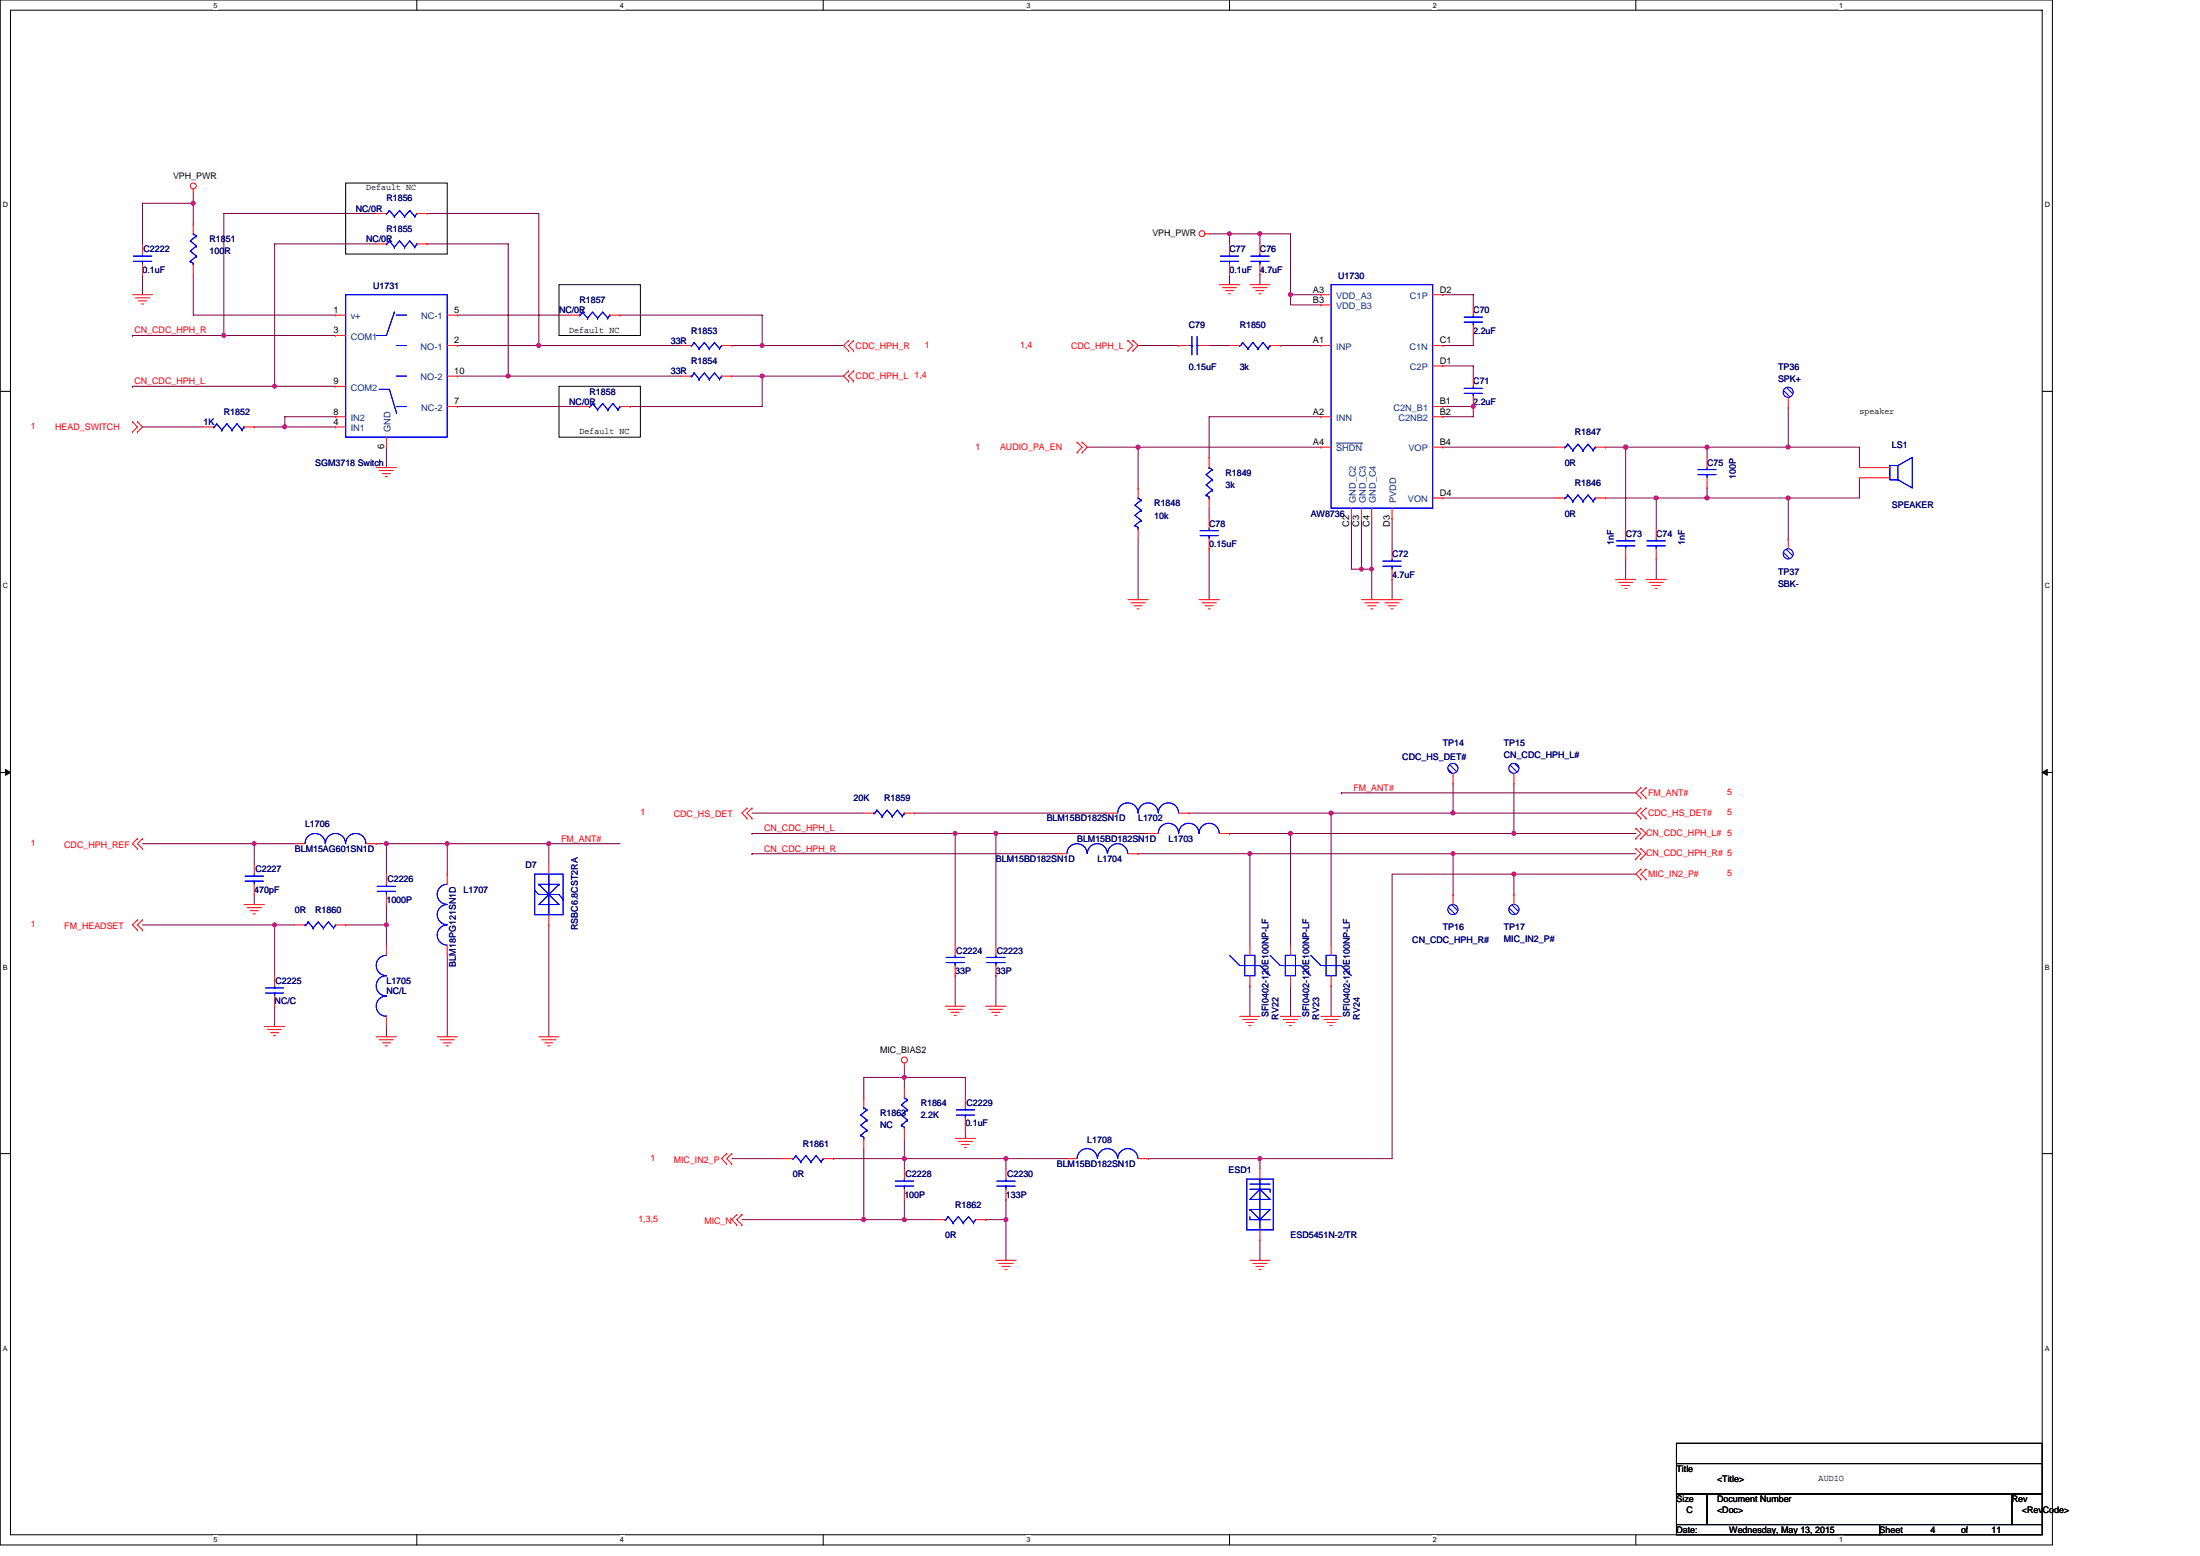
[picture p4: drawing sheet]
<svg xmlns="http://www.w3.org/2000/svg" width="297mm" height="210mm" viewBox="0 0 297 210" stroke-linecap="round" stroke-linejoin="round" font-family="sans-serif">
<path d="M0 0h277.1v208.5h-277.1zM1.4 1.4h274.3v205.7h-274.3z" fill="none" stroke="#000" stroke-width=".14"/>
<g fill="#fff">
<path d="M28.8 .1h.6v1.1h-.6z"/>
<path d="M28.8 207.3h.6v1.1h-.6z"/>
</g>
<path d="M56.3 0v1.4M56.3 207.1v1.4" fill="none" stroke="#000" stroke-width=".14"/>
<g fill="#fff">
<path d="M83.7 .1h.6v1.1h-.6z"/>
<path d="M83.7 207.3h.6v1.1h-.6z"/>
</g>
<path d="M111.1 0v1.4M111.1 207.1v1.4" fill="none" stroke="#000" stroke-width=".14"/>
<g fill="#fff">
<path d="M138.6 .1h.5v1.1h-.5z"/>
<path d="M138.6 207.3h.5v1.1h-.5z"/>
</g>
<path d="M166 0v1.4M166 207.1v1.4" fill="none" stroke="#000" stroke-width=".14"/>
<g fill="#fff">
<path d="M193.4 .1h.6v1.1h-.6z"/>
<path d="M193.4 207.3h.6v1.1h-.6z"/>
</g>
<path d="M220.9 0v1.4M220.9 207.1v1.4" fill="none" stroke="#000" stroke-width=".14"/>
<g fill="#fff">
<path d="M248.3 .1h.6v1.1h-.6z"/>
<path d="M248.3 207.3h.6v1.1h-.6z"/>
<path d="M.4 27.1h.7v1.1h-.7z"/>
<path d="M276.1 27.1h.7v1.1h-.7z"/>
<path d="M.4 78.5h.7v1.1h-.7z"/>
<path d="M276.1 78.5h.7v1.1h-.7z"/>
</g>
<path d="M0 52.8h1.4M275.7 52.8h1.4" fill="none" stroke="#000" stroke-width=".14"/>
<g fill="#fff">
<path d="M.4 130h.7v1.1h-.7z"/>
<path d="M276.1 130h.7v1.1h-.7z"/>
</g>
<path d="M0 104.2h1.4M275.7 104.2h1.4" fill="none" stroke="#000" stroke-width=".14"/>
<path d="M.7 103.8l.7 .4-.7 .4zM275.7 104.2l.7-.4v.8z" fill="#000" stroke="#000" stroke-width=".14"/>
<g fill="#fff">
<path d="M.4 181.4h.7v1.1h-.7z"/>
<path d="M276.1 181.4h.7v1.1h-.7z"/>
</g>
<path d="M46.7 24.7h13.7v9.6h-13.7zM75.5 38.4h11v6.9h-11zM75.5 52.1h11v6.9h-11zM0 155.7h1.4M275.7 155.7h1.4M226.4 194.8h49.3v2.7h-49.3zM226.4 197.5h49.3v4.1h-49.3zM226.4 201.6h4.1v4.1h-4.1zM226.4 205.7h27.4v1.4h-27.4zM230.5 201.6h41.1v4.1h-41.1zM253.8 205.7h21.9v1.4h-21.9zM271.6 201.6h4.1v4.1h-4.1z" fill="none" stroke="#000" stroke-width=".14"/>
<g fill="none" stroke="#800040" stroke-width=".14">
<path d="M19.2 27.4v5.5M19.2 27.4h.1M19.2 37v2.8M19.2 27.4h6.9M26.1 27.4v2.8M26.1 37v5.5h19.2M26.1 26.1v1.3M50.8 32.9h-13.7v19.2M50.8 28.8h-20.6v16.5M57.7 32.9h10.9v17.9M57.7 28.8h15v17.8M163.3 31.6h2.7v1.3"/>
<path d="M166 37v1.4M166 31.6h4.1v1.3M166 31.6h.1M170.1 31.6h4.1v8.2M170.1 37v1.4M170.1 31.6h.1M174.2 39.8v1.3h4.1M174.2 39.8h.1M174.2 39.8h4.1M194.8 39.8h4.1v1.3M17.9 45.3h.1M17.9 52.1h.1"/>
<path d="M17.9 45.3h27.4M17.9 52.1h27.4M19.2 57.6h8.3M30.2 45.3h.1M34.3 57.6h4.2M37.1 52.1h.1M38.5 57.6h.1M38.5 57.6h6.8M45.3 56.2h-6.8v1.4M61.8 54.9h16.4M61.8 42.5h15.1M61.8 46.6h10.9"/>
<path d="M61.8 50.8h6.8M68.6 50.8h.1M68.6 50.8h23.3M72.7 46.6h.1M72.7 46.6h19.2M83.7 42.5h19.2v4.1M98.8 50.8h4.1v4.1h-17.8M98.8 46.6h4.1M102.9 46.6h.1M102.9 50.8h.1M102.9 50.8h11M102.9 46.6h11"/>
<path d="M153.7 46.6h5.4M163.3 46.6h2.7M172.9 46.6h5.4M178.3 56.2h-15v5.5M194.8 49.4h4.1v1.4M194.8 54.9h4.1M198.9 45.3v1.3h-4.1M198.9 54.9v1.3h-4.1M198.9 54.9h.1M241.4 55v5.3M52.2 60.3v2.8M146.8 60.3h6.9"/>
<path d="M153.7 60.3v5.5M153.7 60.3h.1M153.7 72.7v8.2M153.7 60.3h24.6M163.3 68.6v1.4M163.3 74.1v6.8M182.5 70v6.8h1.3M183.8 76.8h1.4M183.8 70h.1M183.8 70v6.8M185.2 70v6.8M185.2 76.8h.1"/>
<path d="M185.2 76.8v4.1M188 70v4.1M188 78.2v2.7M194.8 60.3h15.1M194.8 67.2h15.1M216.8 60.3h2.7M216.8 67.2h6.8M219.5 60.3h.1M219.5 75.4v2.8M219.5 60.3h31.6v2.8M219.5 60.3v11M223.6 75.4v2.8"/>
<path d="M223.6 67.2v4.1M223.6 67.2h.1M223.6 67.2h6.9M230.5 60.3v1.4M230.5 65.8v1.4M230.5 60.3h.1M230.5 67.2h10.9v5.5M230.5 67.2h.1M241.4 60.3h.1M241.4 67.2h.1M251.1 64.5v2.7h-9.7M19.2 113.9h15.1"/>
<path d="M34.3 113.9h5.5M34.3 113.9h.1M34.3 113.9v2.7M50.8 113.9h1.4M52.2 113.9h.1M52.2 113.9v4.1M52.2 113.9h31.5M60.4 113.9v4.1M60.4 113.9h.1M74.1 113.9h.1M74.1 113.9v2.7M101.5 115.2h.1"/>
<path d="M101.5 109.7h15.1M101.5 112.5h.1M101.5 115.2h41.2M101.5 112.5h27.5M123.5 109.7h26M129 112.5h5.5v15.1M129 112.5h.1M129 112.5v15.1M134.5 112.5h.1M134.5 112.5h20.5M153.7 115.2h15.1v12.4M160.5 109.7h19.2v17.9"/>
<path d="M166 112.5h8.2v15.1M168.8 115.2h27.4v5.5M168.8 115.2h.1M174.2 112.5h.1M174.2 112.5h46.7M179.7 109.7h.1M179.7 109.7h41.2M181.1 107h.1M181.1 107h39.8M196.2 109.7h.1M196.2 115.2h.1M196.2 105.7v4"/>
<path d="M196.2 115.2h24.7M204.4 112.5h.1M204.4 118h.1M204.4 105.7v6.8M204.4 118h16.5M19.2 124.8h17.9M34.3 120.7v1.4M37.1 124.8h.1M37.1 124.8v6.9M37.1 135.8v2.7M37.1 124.8h2.7M46.7 124.8h5.5"/>
<path d="M52.2 122.1h.1M52.2 124.8v2.8M52.2 138.5v1.4M52.2 122.1v2.7M60.4 128.9v11M74.1 124.8v15.1M129 131.7v4.1M134.5 131.7v4.1M168.8 133.1v4.1M174.2 133.1v4.1M179.7 133.1v4.1M204.4 120.7v-2.7h-16.4v38.4h-17.9"/>
<path d="M98.8 156.4h6.9M112.5 156.4h9.6M116.6 155v9.6M122.1 156.4v1.3M122.1 153.6v2.8M122.1 145.4h.1M122.1 145.4h-5.5v2.7M122.1 145.4h8.2v2.7M122.1 144v1.4M122.1 156.4h.1M122.1 156.4h22M122.1 145.4v1.4"/>
<path d="M130.3 152.3v1.3M135.8 156.4h.1M135.8 156.4v1.3M155 156.4h15.1M170.1 156.4h.1M170.1 156.4v1.3M100.2 164.6h16.4M116.6 164.6h.1M116.6 164.6h9.6M122.1 164.6h.1M122.1 161.9v2.7M133.1 164.6h2.7"/>
<path d="M135.8 164.6h.1M135.8 161.9v2.7M135.8 164.6v5.5M170.1 167.3v2.8"/>
</g>
<g fill="#f0f" stroke="#f0f" stroke-width=".14">
<circle cx="198.9" cy="54.9" r=".27"/>
<circle cx="185.2" cy="76.8" r=".27"/>
<circle cx="183.8" cy="76.8" r=".27"/>
<circle cx="219.5" cy="60.3" r=".27"/>
<circle cx="241.4" cy="60.3" r=".27"/>
<circle cx="241.4" cy="67.2" r=".27"/>
<circle cx="223.6" cy="67.2" r=".27"/>
<circle cx="174.2" cy="39.8" r=".27"/>
<circle cx="153.7" cy="60.3" r=".27"/>
<circle cx="26.1" cy="27.4" r=".27"/>
<circle cx="30.2" cy="45.3" r=".27"/>
<circle cx="37.1" cy="52.1" r=".27"/>
<circle cx="38.4" cy="57.6" r=".27"/>
<circle cx="68.6" cy="50.7" r=".27"/>
<circle cx="72.7" cy="46.6" r=".27"/>
<circle cx="102.9" cy="46.6" r=".27"/>
<circle cx="102.9" cy="50.7" r=".27"/>
<circle cx="196.2" cy="109.7" r=".27"/>
<circle cx="196.2" cy="115.2" r=".27"/>
<circle cx="204.4" cy="112.5" r=".27"/>
<circle cx="134.5" cy="112.5" r=".27"/>
<circle cx="129" cy="112.5" r=".27"/>
<circle cx="37.1" cy="124.8" r=".27"/>
<circle cx="52.2" cy="124.8" r=".27"/>
<circle cx="60.4" cy="113.8" r=".27"/>
<circle cx="52.2" cy="113.8" r=".27"/>
<circle cx="74.1" cy="113.8" r=".27"/>
<circle cx="34.3" cy="113.8" r=".27"/>
<circle cx="135.8" cy="156.3" r=".27"/>
<circle cx="122.1" cy="164.6" r=".27"/>
<circle cx="135.8" cy="164.6" r=".27"/>
<circle cx="116.6" cy="164.6" r=".27"/>
<circle cx="122.1" cy="145.4" r=".27"/>
<circle cx="170.1" cy="156.3" r=".27"/>
<circle cx="204.4" cy="117.9" r=".27"/>
<circle cx="179.7" cy="109.7" r=".27"/>
<circle cx="174.2" cy="112.5" r=".27"/>
<circle cx="168.7" cy="115.2" r=".27"/>
<circle cx="122.1" cy="156.3" r=".27"/>
<circle cx="170.1" cy="31.5" r=".27"/>
<circle cx="166" cy="31.5" r=".27"/>
<circle cx="230.5" cy="60.3" r=".27"/>
<circle cx="230.5" cy="67.2" r=".27"/>
</g>
<g fill="none" stroke="#f00" stroke-width=".14">
<path d="M17.9 39.8h2.7M26.1 25.5v.6M162.7 31.6h.6M164.6 38.4h2.8M165.1 38.8h1.9M165.5 39.2h1.1M165.9 39.6h.2M168.8 38.4h2.7M169.2 38.8h1.9M169.6 39.2h1.1M170 39.6h.3M17.9 58.3h.1"/>
<path d="M17.9 56.9h.1M17.9 56.9l.7 .7-.7 .7M18.3 40.2h1.9M18.6 56.9h.1M18.6 58.3h.1M18.6 56.9l.6 .7-.6 .7M18.7 40.6h1.1M19.1 41h.3M114.6 46h.1M114.6 47.3h.1M114.6 50.1h.1M114.6 51.4h.1"/>
<path d="M114.6 46l-.7 .6 .7 .7M114.6 50.1l-.7 .7 .7 .6M115.2 47.3h.1M115.2 46h.1M115.2 51.4h.1M115.2 50.1h.1M115.2 46l-.6 .6 .6 .7M115.2 50.1l-.6 .7 .6 .6M145.4 59.7h.1M145.4 59.7l.7 .6-.7 .7M146.1 59.7h.1M146.1 59.7l.7 .6-.7 .7"/>
<path d="M152.3 47.3h.1M152.3 46h.1M152.3 46l.7 .6-.7 .7M153 46h.1M153 47.3h.1M153 46l.7 .6-.7 .7M50.8 63.1h2.7M51.2 63.5h1.9M51.6 63.9h1.1M52 64.3h.3M145.4 61h.1M146.1 61h.1"/>
<path d="M153.7 71.3v1.4M153.7 65.8h.1M153.7 65.8v1.4M218.1 78.2h2.8M218.5 78.6h2M218.9 79h1.1M219.4 79.4h.2M222.2 78.2h2.8M222.6 78.6h2M223.1 79h1.1M223.5 79.4h.2M152.3 80.9h2.7"/>
<path d="M152.7 81.3h1.9M153.1 81.7h1.1M153.5 82.2h.3M161.9 80.9h2.7M162.3 81.3h1.9M162.7 81.7h1.1M163.1 82.2h.3M183.8 80.9h5.5M184.3 81.3h1.9M184.7 81.7h1.1M185.1 82.2h.3M187 81.3h1.9"/>
<path d="M187.4 81.7h1.1M187.8 82.2h.3M18.6 113.2h.1M18.6 114.5h.1M18.6 113.2l-.7 .7 .7 .6M19.2 113.2h.1M19.2 114.5h.1M19.2 113.2l-.6 .7 .6 .6M100.9 109.1h.1M100.9 110.4h.1M100.9 109.1l-.7 .6 .7 .7M101.5 109.1h.1"/>
<path d="M101.5 110.4h.1M101.5 109.1l-.6 .6 .6 .7M155 112.5h1.4M164.6 112.5h1.4M166 112.5h.1M220.9 113.2h.1M220.9 111.8h.1M220.9 115.9h.1M220.9 114.5h.1M220.9 111.8l.6 .7-.6 .7M220.9 114.5l.6 .7-.6 .7M221.5 113.2h.1"/>
<path d="M221.5 111.8h.1M221.5 115.9h.1M221.5 114.5h.1M221.5 106.3h.1M221.5 107.7h.1M221.5 109.1h.1M221.5 110.4h.1M221.5 117.3h.1M221.5 118.6h.1M221.5 111.8l.7 .7-.7 .7M221.5 114.5l.7 .7-.7 .7M221.5 106.3l-.6 .7 .6 .7"/>
<path d="M221.5 109.1l-.6 .6 .6 .7M221.5 117.3l-.6 .7 .6 .6M222.2 107.7h.1M222.2 106.3h.1M222.2 110.4h.1M222.2 109.1h.1M222.2 118.6h.1M222.2 117.3h.1M222.2 106.3l-.7 .7 .7 .7M222.2 109.1l-.7 .6 .7 .7M222.2 117.3l-.7 .7 .7 .6M18.6 124.1h.1"/>
<path d="M18.6 125.5h.1M18.6 124.1l-.7 .7 .7 .7M19.2 124.1h.1M19.2 125.5h.1M19.2 124.1l-.6 .7 .6 .7M33 122.1h2.7M33.4 122.5h1.9M33.8 122.9h1.1M34.2 123.3h.3M35.7 138.5h2.8M36.1 138.9h1.9M36.5 139.4h1.1"/>
<path d="M36.9 139.8h.3M50.8 139.9h2.7M59 139.9h2.8M72.7 139.9h2.8M127.6 135.8h2.7M128 136.2h1.9M128.4 136.6h1.1M128.8 137h.3M133.1 135.8h2.7M133.5 136.2h1.9M133.9 136.6h1.1M134.3 137h.3"/>
<path d="M167.4 137.2h2.7M167.8 137.6h1.9M168.2 138h1.1M168.6 138.4h.3M172.9 137.2h2.7M173.3 137.6h1.9M173.7 138h1.1M174.1 138.4h.3M178.3 137.2h2.8M178.8 137.6h1.9M179.2 138h1.1M179.6 138.4h.2"/>
<path d="M51.2 140.3h1.9M51.6 140.7h1.1M52 141.1h.3M59.4 140.3h2M59.8 140.7h1.1M60.3 141.1h.2M73.1 140.3h2M73.6 140.7h1.1M74 141.1h.2M98.1 155.7h.1M98.1 157.1h.1M98.1 155.7l-.7 .7 .7 .7"/>
<path d="M98.8 155.7h.1M98.8 157.1h.1M98.8 155.7l-.7 .7 .7 .7M122.1 143.5v.5M129 153.6h2.7M129.4 154h1.9M129.8 154.5h1.1M130.2 154.9h.3M99.5 163.9h.1M99.5 165.3h.1M99.5 163.9l-.7 .7 .7 .7M100.2 163.9h.1"/>
<path d="M100.2 165.3h.1M100.2 163.9l-.7 .7 .7 .7M134.5 170.1h2.7M134.9 170.5h1.9M135.3 170.9h1.1M135.7 171.3h.3M168.8 170.1h2.7M169.2 170.5h1.9M169.6 170.9h1.1M170 171.3h.3"/>
<circle cx="26.1" cy="25.1" r=".4"/>
<circle cx="162.3" cy="31.5" r=".4"/>
<circle cx="122.1" cy="143" r=".4"/>
</g>
<g fill="none" stroke="#00f" stroke-width=".14">
<path d="M153.2 70.9h.1M153.2 70.9l.5 .3v.1M153.7 67.2h.1M153.7 71.3h.1M153.7 67.2l.4 .3M154.1 70.2h.1M154.1 68.9h.1M154.1 67.5h.1M154.1 70.2l-.9 .7M154.1 68.9l-.9 .7 .9 .6M154.1 67.5l-.9 .7 .9 .7M156.4 112.5a1.37 1.37 0 0 1 1.4-1.4 1.37 1.37 0 0 1 1.3 1.4"/>
<path d="M159.1 112.5a1.37 1.37 0 0 1 1.4-1.4 1.37 1.37 0 0 1 1.4 1.4 1.37 1.37 0 0 1 1.3-1.4 1.37 1.37 0 0 1 1.4 1.4"/>
</g>
<circle cx="204.4" cy="103.7" r=".67" fill="#fff"/>
<circle cx="204.4" cy="103.7" r=".67" fill="#00f" stroke="#00f" stroke-width=".14"/>
<circle cx="204.4" cy="103.7" r=".67" fill="#fff"/>
<circle cx="204.4" cy="103.7" r=".67" fill="#00f" stroke="#00f" stroke-width=".14"/>
<g fill="none" stroke="#f00" stroke-width=".14">
<path d="M50.8 28.8h1.4M56.3 28.8h1.4M57.7 28.8h.1M170.1 32.9v1.4M170.1 37h.1M170.1 35.7v1.3M45.3 42.5h.1M45.3 45.3h.1M45.3 57.6h.1M45.3 56.2h.1M45.3 52.1h.1M45.3 42.5h1.4"/>
<path d="M45.3 45.3h1.4M45.3 57.6h1.4M45.3 56.2h1.4M45.3 52.1h1.4M52.2 59v1.3M60.4 42.5h1.4M60.4 46.6h1.4M60.4 54.9h1.4M60.4 50.8h1.4M61.8 46.6h.1M61.8 42.5h.1M61.8 54.9h.1"/>
<path d="M61.8 50.8h.1M52.2 60.3h.1M52.2 118v1.3M60.4 118h.1M60.4 118v1.3M74.1 116.6v1.4M116.6 109.7h1.4M122.1 109.7h1.4M123.5 109.7h.1M204.4 105.7h.1M204.4 104.4v1.3M52.2 137.2v1.3"/>
<path d="M52.2 127.6h.1M52.2 122.1h.1M52.2 120.7v1.4M52.2 127.6v1.3M60.4 127.6v1.3M74.1 124.8h.1M74.1 123.4v1.4M129 127.6v1.3M129 131.7h.1M129 130.3v1.4M122.1 152.3v1.3M122.1 146.8h.1"/>
<path d="M122.1 146.8v1.3M144.1 156.4h1.3M153.7 156.4h1.3M155 156.4h.1"/>
</g>
<g fill="none" stroke="#00f" stroke-width=".14">
<path d="M46.7 39.8h13.7v19.2h-13.7zM52.2 28.8h.1M52.6 28.4h.1M52.6 28.4l.7 .8M52.6 28.4l-.3 .4h-.1M53.3 29.2h.1M53.3 29.2l.7-.8 .6 .8M54.6 29.2h.1M54.6 29.2l.7-.8 .7 .8M56 29.2h.1M56.3 28.8h.1M56.3 28.8l-.3 .4"/>
<path d="M168.9 35.3h2.5M168.9 34.6h2.5M170.1 34.3v.3M170.1 35.3h.1M170.1 35.3v.4M51.2 52.5h1.4l.9 3.2M53.3 42.1l-1.1 3.2h-1.4M53.3 42.1h.1M53.5 42.5h1.4M53.5 46.6h1.4M53.5 50.8h1.4M53.5 54.9h1.4"/>
<path d="M53.5 55.7h.1M50.9 119.6h2.5M52.2 119.3v.3M60.4 119.3a1.37 1.37 0 0 0-1.4 1.4 1.37 1.37 0 0 0 1.4 1.4 1.37 1.37 0 0 0-1.4 1.3 1.37 1.37 0 0 0 1.4 1.4M72.2 118h3.8v5.4h-3.8zM72.7 119.3h2.8M72.7 119.3h.1M72.7 119.3l1.4 1.4M74.1 119.3v4.1M74.1 118v1.3M74.1 119.3h.1M75.5 119.3h.1"/>
<path d="M75.5 119.3l-2.8 2.8h2.8l-1.4-1.4M118 109.7h.1M118.4 109.3h.1M118.4 109.3l.7 .9M118.4 109.3l-.3 .4h-.1M119.1 110.2h.1M119.1 110.2l.7-.9 .7 .9M120.5 110.2h.1M120.5 110.2l.7-.9 .6 .9M121.8 110.2h.1M122.1 109.7h.1M122.1 109.7l-.3 .5"/>
<path d="M50.9 120.3h2.5M52.2 134.4a1.35 1.35 0 0 0-1.4 1.4 1.35 1.35 0 0 0 1.4 1.3M52.2 131.7a1.37 1.37 0 0 0-1.4 1.3 1.37 1.37 0 0 0 1.4 1.4M52.2 128.9a1.37 1.37 0 0 0-1.4 1.4 1.37 1.37 0 0 0 1.4 1.4M52.2 120.3h.1M52.2 120.3v.4M60.4 124.8a1.37 1.37 0 0 0-1.4 1.4 1.37 1.37 0 0 0 1.4 1.4M72.2 120.2l.5 .5h2.8l.5 .7M72.2 120.2h.1M74.1 120.7h.1M76 121.4h.1M127.7 129.9h2.5"/>
<path d="M127.7 129.2h2.5M129 128.9v.3M129 129.9h.1M129 129.9v.4M121.7 151.8h.1M121.7 151.8l.4 .3v.2M122.1 148.1h.1M122.1 152.3h.1M122.1 148.1l.4 .3M122.5 151.2h.1M122.5 149.8h.1M122.5 148.4h.1"/>
<path d="M122.5 151.2l-.8 .6M122.5 149.8l-.8 .7 .8 .7M122.5 148.4l-.8 .7 .8 .7M145.4 156.3a1.37 1.37 0 0 1 1.4-1.3 1.37 1.37 0 0 1 1.4 1.3M148.2 156.3a1.35 1.35 0 0 1 1.3-1.3 1.35 1.35 0 0 1 1.4 1.3M150.9 156.3a1.37 1.37 0 0 1 1.4-1.3 1.37 1.37 0 0 1 1.3 1.3"/>
</g>
<circle cx="196.2" cy="103.7" r=".67" fill="#fff"/>
<circle cx="196.2" cy="103.7" r=".67" fill="#00f" stroke="#00f" stroke-width=".14"/>
<circle cx="196.2" cy="103.7" r=".67" fill="#fff"/>
<circle cx="196.2" cy="103.7" r=".67" fill="#00f" stroke="#00f" stroke-width=".14"/>
<g fill="none" stroke="#f00" stroke-width=".14">
<path d="M26.1 35.7v1.3M26.1 30.2h.1M26.1 30.2v1.4M50.8 32.9h1.4M56.3 32.9h1.4M57.7 32.9h.1M166 32.9v1.4M166 37h.1M166 35.7v1.3M178.3 39.8h.1M178.3 39.8h1.4M193.4 39.8h1.4"/>
<path d="M194.8 39.8h.1M76.9 42.5h1.3M78.2 54.9h1.4M82.3 42.5h1.4M83.7 42.5h.1M83.7 54.9h1.4M85.1 54.9h.1M91.9 46.6h1.4M91.9 50.8h1.4M97.4 46.6h1.4M97.4 50.8h1.4M98.8 46.6h.1"/>
<path d="M98.8 50.8h.1M178.3 46.6h.1M178.3 56.2h.1M178.3 41.1h.1M178.3 46.6h1.4M178.3 56.2h1.4M178.3 41.1h1.4M193.4 54.9h1.4M193.4 46.6h1.4M193.4 56.2h1.4M193.4 49.4h1.4M194.8 54.9h.1"/>
<path d="M194.8 56.2h.1M194.8 46.6h.1M194.8 49.4h.1M198.9 50.8v1.3M198.9 54.9h.1M198.9 53.5v1.4M163.3 67.2v1.4M163.3 61.7h.1M163.3 61.7v1.4M178.3 60.3h.1M178.3 60.3h1.4M182.5 70h.1"/>
<path d="M182.5 68.6v1.4M183.8 70h.1M183.8 68.6v1.4M185.2 70h.1M185.2 68.6v1.4M188 70h.1M188 74.1v1.3M188 78.2h.1M188 68.6v1.4M188 76.8v1.4M193.4 60.3h1.4M193.4 67.2h1.4"/>
<path d="M194.8 60.3h.1M194.8 67.2h.1M209.9 60.3h1.4M209.9 67.2h1.4M215.4 60.3h1.4M215.4 67.2h1.4M216.8 60.3h.1M216.8 67.2h.1M219.5 71.3v1.4M219.5 75.4h.1M219.5 74.1v1.3M223.6 71.3v1.4"/>
<path d="M223.6 75.4h.1M223.6 74.1v1.3M251.1 63.1h4.1M251.1 64.5h.1M251.1 64.5h4.1M34.3 116.6v1.4M34.3 119.3v1.4M39.8 113.9h1.4M49.4 113.9h1.4M50.8 113.9h.1M196.2 105.7h.1M196.2 104.4v1.3"/>
<path d="M34.3 120.7h.1M39.8 124.8h1.4M45.3 124.8h1.4M46.7 124.8h.1M134.5 127.6v1.3M134.5 131.7h.1M134.5 130.3v1.4M168.8 127.6v1.3M168.8 133.1h.1M168.8 131.7v1.4M174.2 127.6v1.3M174.2 133.1h.1"/>
<path d="M174.2 131.7v1.4M179.7 127.6v1.3M179.7 133.1h.1M179.7 131.7v1.4M116.6 153.6v1.4M116.6 148.1h.1M116.6 148.1v1.4M122.1 157.7v1.4M130.3 148.1v1.4M130.3 152.3h.1M130.3 150.9v1.4M135.8 157.7v1.4"/>
<path d="M170.1 157.7v1.4M122.1 161.9h.1M122.1 160.5v1.4M126.2 164.6h1.4M131.7 164.6h1.4M133.1 164.6h.1M135.8 161.9h.1M135.8 160.5v1.4M170.1 167.3h.1M170.1 166v1.3"/>
</g>
<g fill="none" stroke="#00f" stroke-width=".14">
<path d="M25.7 35.3h.1M25.7 35.3l.4 .2v.2M26.1 31.6h.1M26.1 35.7h.1M26.1 31.6l.4 .2M26.5 34.6h.1M26.5 33.2h.1M26.5 31.8h.1M26.5 34.6l-.8 .7M26.5 33.2l-.8 .7 .8 .7M26.5 31.8l-.8 .7 .8 .7M52.2 32.9h.1"/>
<path d="M52.6 32.5h.1M52.6 32.5l.7 .8M52.6 32.5l-.3 .4h-.1M53.3 33.3h.1M53.3 33.3l.7-.8 .6 .8M54.6 33.3h.1M54.6 33.3l.7-.8 .7 .8M56 33.3h.1M56.3 32.9h.1M56.3 32.9l-.3 .4M164.8 35.3h2.4M164.8 34.6h2.4"/>
<path d="M166 34.3v.3M166 35.3h.1M166 35.3v.4M179.7 38.4h13.7v30.2h-13.7zM78.2 42.5h.1M78.6 42.1h.1M78.6 42.1l.7 .8M78.6 42.1l-.2 .4h-.2M79.3 42.9h.1M79.3 42.9l.7-.8 .7 .8M79.6 54.9h.1M80 54.5h.1"/>
<path d="M80 54.5l.7 .8M80 54.5l-.3 .4h-.1M80.7 55.3h.1M80.7 42.9h.1M80.7 55.3l.7-.8 .7 .8M80.7 42.9l.7-.8 .7 .8M82.1 55.3h.1M82.1 42.9h.1M82.1 55.3l.7-.8 .6 .8M82.3 42.5h.1M82.3 42.5l-.2 .4M83.4 55.3h.1"/>
<path d="M83.7 54.9h.1M83.7 54.9l-.3 .4M93.3 46.6h.1M93.3 50.8h.1M93.7 46.2h.1M93.7 50.3h.1M93.7 46.2l.7 .9M93.7 46.2l-.3 .4h-.1M93.7 50.3l.7 .9M93.7 50.3l-.3 .5h-.1M94.4 47.1h.1M94.4 51.2h.1"/>
<path d="M94.4 47.1l.7-.9 .7 .9M94.4 51.2l.7-.9 .7 .9M95.8 47.1h.1M95.8 51.2h.1M95.8 47.1l.7-.9 .7 .9M95.8 51.2l.7-.9 .7 .9M97.2 47.1h.1M97.2 51.2h.1M97.4 46.6h.1M97.4 50.8h.1M97.4 46.6l-.2 .5M97.4 50.8l-.2 .4"/>
<path d="M197.7 53.1h2.5M197.7 52.4h2.5M198.9 52.1v.3M198.9 53.1h.1M198.9 53.1v.4M211.7 59.9h.1M211.7 59.9l.7 .9M211.7 59.9l-.3 .4h-.1M162.9 66.8h.1M162.9 66.8l.4 .3v.1M163.3 63.1h.1M163.3 67.2h.1"/>
<path d="M163.3 63.1l.4 .3M163.7 66.1h.1M163.7 64.7h.1M163.7 63.4h.1M163.7 66.1l-.8 .7M163.7 64.7l-.8 .7 .8 .7M163.7 63.4l-.8 .7 .8 .6M186.7 76.4h2.5M186.7 75.7h2.5M188 75.4v.3M188 76.4h.1M188 76.4v.4"/>
<path d="M211.3 60.3h.1M211.3 67.2h.1M211.7 66.8h.1M211.7 66.8l.7 .8M211.7 66.8l-.3 .4h-.1M212.4 60.8h.1M212.4 67.6h.1M212.4 60.8l.7-.9 .6 .9M212.4 67.6l.7-.8 .6 .8M213.7 60.8h.1M213.7 67.6h.1M213.7 60.8l.7-.9 .7 .9"/>
<path d="M213.7 67.6l.7-.8 .7 .8M215.1 60.8h.1M215.1 67.6h.1M215.4 60.3h.1M215.4 67.2h.1M215.4 60.3l-.3 .5M215.4 67.2l-.3 .4M218.3 73.7h2.4M218.3 73h2.4M219.5 72.7v.3M219.5 73.7h.1M219.5 73.7v.4"/>
<path d="M222.4 73.7h2.4M222.4 73h2.4M223.6 72.7v.3M223.6 73.7h.1M223.6 73.7v.4M255.2 62.8h1.1v1.9h-1.1zM256.3 62.8l1.9-1.1v4.1l-1.9-1.1M256.3 64.7h.1M33.1 118.9h2.5M33.1 118.2h2.5M34.3 118v.2M34.3 118.9h.1"/>
<path d="M34.3 118.9v.4M41.2 113.8v.1a1.37 1.37 0 0 1 1.4-1.4 1.37 1.37 0 0 1 1.3 1.4v-.1M43.9 113.8v.1a1.35 1.35 0 0 1 1.4-1.4 1.35 1.35 0 0 1 1.3 1.4v-.1M46.7 113.8v.1a1.37 1.37 0 0 1 1.3-1.4 1.37 1.37 0 0 1 1.4 1.4v-.1M41.2 124.8h.1M41.6 124.4h.1M41.6 124.4l.7 .8M41.6 124.4l-.3 .4h-.1M42.3 125.2h.1M42.3 125.2l.7-.8 .7 .8M43.7 125.2h.1M43.7 125.2l.6-.8 .7 .8"/>
<path d="M45 125.2h.1M45.3 124.8h.1M45.3 124.8l-.3 .4M133.2 129.9h2.5M133.2 129.2h2.5M134.5 128.9v.3M134.5 129.9h.1M134.5 129.9v.4M166 128.9l1.4 1.4h2.7l1.4 1.4M168.1 128.9h1.3v2.8h-1.3zM171.5 128.9l1.4 1.4h2.7l1.4 1.4M173.5 128.9h1.4v2.8h-1.4z"/>
<path d="M177 128.9l1.3 1.4h2.8l1.4 1.4M179 128.9h1.4v2.8h-1.4zM116.2 153.2h.1M116.2 153.2l.4 .3v.1M116.6 149.5h.1M116.6 153.6h.1M116.6 149.5l.4 .3M117 152.5h.1M117 151.2h.1M117 149.8h.1M117 152.5l-.8 .7M117 151.2l-.8 .6 .8 .7"/>
<path d="M117 149.8l-.8 .7 .8 .7M120.9 159.4h2.5M122.1 159.1v.3M129.1 150.5h2.5M129.1 149.8h2.5M130.3 149.5v.3M130.3 150.5h.1M130.3 150.5v.4M134.6 159.4h2.5M135.8 159.1v.3M168.3 159.1h3.6v6.9h-3.6zM168.8 159.8h2.7"/>
<path d="M170.1 159.1h.1M170.1 159.1v6.9M120.9 160.1h2.5M122.1 160.1h.1M122.1 160.1v.4M127.6 164.6h.1M128 164.2h.1M128 164.2l.7 .8M128 164.2l-.3 .4h-.1M128.7 165h.1M128.7 165l.7-.8 .7 .8M130.1 165h.1"/>
<path d="M130.1 165l.7-.8 .6 .8M131.4 165h.1M131.7 164.6h.1M131.7 164.6l-.3 .4M134.6 160.1h2.5M135.8 160.1h.1M135.8 160.1v.4M168.8 163.2h2.7l-1.4 1.4M168.8 163.2h.1M168.8 160.5h2.7v.4M168.8 164.2v.4h2.7M168.8 163.2l1.3 1.4"/>
<path d="M170.1 160.5l1.4 1.4h-2.7zM170.1 160.5h.1M170.1 164.6h.1"/>
</g>
<path d="M180.4 59.8h3.5M183.9 59.8h.1" fill="none" stroke="#004080" stroke-width=".14"/>
<circle cx="241.4" cy="52.9" r=".67" fill="#fff"/>
<circle cx="241.4" cy="52.9" r=".67" fill="#00f" stroke="#00f" stroke-width=".14"/>
<circle cx="241.4" cy="52.9" r=".67" fill="#fff"/>
<circle cx="241.4" cy="52.9" r=".67" fill="#00f" stroke="#00f" stroke-width=".14"/>
<g fill="none" stroke="#f00" stroke-width=".14">
<path d="M159.1 46.6h.1M159.1 46.6h1.4M161.9 46.6h1.4M198.9 41.1v1.4M198.9 45.3h.1M198.9 43.9v1.4M241.4 55h.1M241.4 53.6v1.4M230.5 61.7v1.4M230.5 65.8h.1M230.5 64.5v1.3M37.1 131.7v1.4"/>
<path d="M37.1 135.8h.1M37.1 134.4v1.4"/>
</g>
<g fill="none" stroke="#00f" stroke-width=".14">
<path d="M160.5 46.6h.4M160.9 45.4v2.5M160.9 46.6h.1M161.6 46.6h.3M161.6 45.4v2.5M197.7 43.5h2.5M197.7 42.8h2.5M198.9 42.5v.3M198.9 43.5h.1M198.9 43.5v.4M229.2 64.1h2.5M229.2 63.4h2.5"/>
<path d="M230.5 63.1v.3M230.5 64.1h.1M230.5 64.1v.4M35.8 134h2.5M35.8 133.3h2.5M37.1 133.1v.2M37.1 134h.1M37.1 134v.4"/>
</g>
<circle cx="196.2" cy="122.7" r=".68" fill="#fff"/>
<circle cx="196.2" cy="122.7" r=".68" fill="#00f" stroke="#00f" stroke-width=".14"/>
<circle cx="196.2" cy="122.7" r=".68" fill="#fff"/>
<circle cx="196.2" cy="122.7" r=".68" fill="#00f" stroke="#00f" stroke-width=".14"/>
<g fill="none" stroke="#f00" stroke-width=".14">
<path d="M19.2 32.9v1.4M19.2 37h.1M19.2 35.7v1.3M27.5 57.6h1.3M33 57.6h1.3M34.3 57.6h.1M166 46.6h1.4M171.5 46.6h1.4M172.9 46.6h.1M163.3 70v1.3M163.3 74.1h.1M163.3 72.7v1.4"/>
<path d="M142.7 115.2h1.4M149.5 109.7h1.4M152.3 115.2h1.4M153.7 115.2h.1M159.1 109.7h1.4M160.5 109.7h.1M196.2 120.7h.1M196.2 120.7v1.4M105.7 156.4h1.3M111.1 156.4h1.4M112.5 156.4h.1"/>
</g>
<g fill="none" stroke="#00f" stroke-width=".14">
<path d="M18 35.3h2.5M18 34.6h2.5M19.2 34.3v.3M19.2 35.3h.1M19.2 35.3v.4M28.8 57.6h.1M29.2 57.2h.1M29.2 57.2l.7 .8M29.2 57.2l-.2 .4h-.2M29.9 58h.1M29.9 58l.7-.8 .7 .8M31.3 58h.1"/>
<path d="M31.3 58l.7-.8 .7 .8M32.7 58h.1M33 57.6h.1M33 57.6l-.3 .4M167.4 46.6h.1M167.8 46.2h.1M167.8 46.2l.7 .9M167.8 46.2l-.3 .4h-.1M168.5 47.1h.1M168.5 47.1l.7-.9 .6 .9M169.8 47.1h.1M169.8 47.1l.7-.9 .7 .9"/>
<path d="M171.2 47.1h.1M171.5 46.6h.1M171.5 46.6l-.3 .5M162 72.3h2.5M162 71.6h2.5M163.3 71.3v.3M163.3 72.3h.1M163.3 72.3v.4M144.1 115.2a1.37 1.37 0 0 1 1.3-1.3 1.37 1.37 0 0 1 1.4 1.3 1.37 1.37 0 0 1 1.4-1.3 1.37 1.37 0 0 1 1.3 1.3 1.38 1.38 0 0 1 1.4-1.3 1.38 1.38 0 0 1 1.4 1.3M150.9 109.7a1.37 1.37 0 0 1 1.4-1.3 1.37 1.37 0 0 1 1.3 1.3 1.37 1.37 0 0 1 1.4-1.3 1.37 1.37 0 0 1 1.4 1.3 1.38 1.38 0 0 1 1.4-1.3 1.38 1.38 0 0 1 1.3 1.3M107 156.4h.1M107.4 156h.1"/>
<path d="M107.4 156l.7 .8M107.4 156l-.2 .4h-.2M108.1 156.8h.1M108.1 156.8l.7-.8 .7 .8M109.5 156.8h.1M109.5 156.8l.7-.8 .7 .8M110.9 156.8h.1M111.1 156.4h.1M111.1 156.4l-.2 .4"/>
</g>
<circle cx="204.4" cy="122.7" r=".68" fill="#fff"/>
<circle cx="204.4" cy="122.7" r=".68" fill="#00f" stroke="#00f" stroke-width=".14"/>
<circle cx="204.4" cy="122.7" r=".68" fill="#fff"/>
<circle cx="204.4" cy="122.7" r=".68" fill="#00f" stroke="#00f" stroke-width=".14"/>
<path d="M204.4 120.7h.1M204.4 120.7v1.4" fill="none" stroke="#f00" stroke-width=".14"/>
<circle cx="241.4" cy="74.7" r=".67" fill="#fff"/>
<circle cx="241.4" cy="74.7" r=".67" fill="#00f" stroke="#00f" stroke-width=".14"/>
<circle cx="241.4" cy="74.7" r=".67" fill="#fff"/>
<circle cx="241.4" cy="74.7" r=".67" fill="#00f" stroke="#00f" stroke-width=".14"/>
<path d="M241.4 72.7h.1M241.4 72.7v1.4" fill="none" stroke="#f00" stroke-width=".14"/>
<g fill="#f0f" stroke="#f0f" stroke-width=".14">
<circle cx="198.9" cy="54.9" r=".27"/>
<circle cx="185.2" cy="76.8" r=".27"/>
<circle cx="183.8" cy="76.8" r=".27"/>
<circle cx="219.5" cy="60.3" r=".27"/>
<circle cx="241.4" cy="60.3" r=".27"/>
<circle cx="241.4" cy="67.2" r=".27"/>
<circle cx="223.6" cy="67.2" r=".27"/>
<circle cx="174.2" cy="39.8" r=".27"/>
<circle cx="153.7" cy="60.3" r=".27"/>
<circle cx="26.1" cy="27.4" r=".27"/>
<circle cx="30.2" cy="45.3" r=".27"/>
<circle cx="37.1" cy="52.1" r=".27"/>
<circle cx="38.4" cy="57.6" r=".27"/>
<circle cx="68.6" cy="50.7" r=".27"/>
<circle cx="72.7" cy="46.6" r=".27"/>
<circle cx="102.9" cy="46.6" r=".27"/>
<circle cx="102.9" cy="50.7" r=".27"/>
<circle cx="196.2" cy="109.7" r=".27"/>
<circle cx="196.2" cy="115.2" r=".27"/>
<circle cx="204.4" cy="112.5" r=".27"/>
<circle cx="134.5" cy="112.5" r=".27"/>
<circle cx="129" cy="112.5" r=".27"/>
<circle cx="37.1" cy="124.8" r=".27"/>
<circle cx="52.2" cy="124.8" r=".27"/>
<circle cx="60.4" cy="113.8" r=".27"/>
<circle cx="52.2" cy="113.8" r=".27"/>
<circle cx="74.1" cy="113.8" r=".27"/>
<circle cx="34.3" cy="113.8" r=".27"/>
<circle cx="135.8" cy="156.3" r=".27"/>
<circle cx="122.1" cy="164.6" r=".27"/>
<circle cx="135.8" cy="164.6" r=".27"/>
<circle cx="116.6" cy="164.6" r=".27"/>
<circle cx="122.1" cy="145.4" r=".27"/>
<circle cx="170.1" cy="156.3" r=".27"/>
<circle cx="204.4" cy="117.9" r=".27"/>
<circle cx="179.7" cy="109.7" r=".27"/>
<circle cx="174.2" cy="112.5" r=".27"/>
<circle cx="168.7" cy="115.2" r=".27"/>
<circle cx="122.1" cy="156.3" r=".27"/>
<circle cx="170.1" cy="31.5" r=".27"/>
<circle cx="166" cy="31.5" r=".27"/>
<circle cx="230.5" cy="60.3" r=".27"/>
<circle cx="230.5" cy="67.2" r=".27"/>
</g>
<g font-size="1.2">
<text x="23.4" y="24.2">VPH_PWR</text>
<text x="49.4" y="25.7">Default NC</text>
<text x="155.6" y="31.9">VPH_PWR</text>
<text x="177.3" y="39.5">A3</text>
<text x="177.3" y="40.9">B3</text>
<text x="194.4" y="39.5">D2</text>
<text x="45" y="42.2">1</text>
<text x="45" y="45">3</text>
<text x="61.3" y="46.3">2</text>
<text x="61.3" y="42.2">5</text>
<text x="76.9" y="44.9">Default NC</text>
<text x="177.3" y="46.3">A1</text>
<text x="194.4" y="46.3">C1</text>
<text x="45" y="51.8">9</text>
<text x="61.3" y="50.5">10</text>
<text x="194.4" y="49.1">D1</text>
<text x="45" y="57.3">4</text>
<text x="45" y="55.9">8</text>
<text x="61.3" y="54.6">7</text>
<text x="78.2" y="58.6">Default NC</text>
<text x="177.3" y="55.9">A2</text>
<text x="194.4" y="55.9">B2</text>
<text x="194.4" y="54.6">B1</text>
<text x="251.1" y="55.8">speaker</text>
<text x="51.9" y="60.6" transform="rotate(-90 51.9 60.6)">6</text>
<text x="177.3" y="60">A4</text>
<text x="194.4" y="60">B4</text>
<text x="182.2" y="71.1" transform="rotate(-90 182.2 71.1)">C2</text>
<text x="183.5" y="71.1" transform="rotate(-90 183.5 71.1)">C3</text>
<text x="184.9" y="71.1" transform="rotate(-90 184.9 71.1)">C4</text>
<text x="187.7" y="71.1" transform="rotate(-90 187.7 71.1)">D3</text>
<text x="194.4" y="66.9">D4</text>
<text x="118.8" y="142.1">MIC_BIAS2</text>
<text x="226.4" y="198.6">Title</text>
<text x="226.4" y="202.8">Size</text>
<text x="231.8" y="202.8">Document Number</text>
<text x="231.8" y="200">&lt;Title&gt;</text>
<text x="245.6" y="199.9">AUDIO</text>
<text x="271.6" y="202.8">Rev</text>
<text x="226.4" y="206.9">Date:</text>
<text x="227.7" y="204.1">C</text>
<text x="231.8" y="204.1">&lt;Doc&gt;</text>
<text x="233.5" y="206.9">Wednesday, May 13, 2015</text>
<text x="253.8" y="206.9">Sheet</text>
<text x="260.6" y="206.9">4</text>
<text x="264.8" y="206.9">of</text>
<text x="268.9" y="206.9">11</text>
<text x="273" y="204.1">&lt;RevCode&gt;</text>
</g>
<g font-size="1.2" fill="#000080">
<text x="48" y="28.6">NC/0R</text>
<text x="52.2" y="27.2">R1856</text>
<text x="19.4" y="34">C2222</text>
<text x="28.3" y="32.7">R1851</text>
<text x="28.3" y="34.3">100R</text>
<text x="49.4" y="32.7">NC/0R</text>
<text x="52.2" y="31.3">R1855</text>
<text x="166" y="34">C77</text>
<text x="170.1" y="34">C76</text>
<text x="19.2" y="36.8">0.1uF</text>
<text x="50.4" y="39">U1731</text>
<text x="78.2" y="40.9">R1857</text>
<text x="166" y="36.8">0.1uF</text>
<text x="170.1" y="36.8">4.7uF</text>
<text x="180.7" y="37.6">U1730</text>
<text x="75.5" y="42.3">NC/0R</text>
<text x="90.6" y="46.4">33R</text>
<text x="93.3" y="45">R1853</text>
<text x="160.5" y="44.3">C79</text>
<text x="167.4" y="44.3">R1850</text>
<text x="198.9" y="42.3">C70</text>
<text x="198.9" y="45">2.2uF</text>
<text x="79.6" y="53.3">R1858</text>
<text x="90.6" y="50.5">33R</text>
<text x="93.3" y="49.1">R1854</text>
<text x="160.5" y="50">0.15uF</text>
<text x="167.4" y="50">3k</text>
<text x="198.9" y="51.9">C71</text>
<text x="240.1" y="50">TP36</text>
<text x="240.1" y="51.6">SPK+</text>
<text x="27.5" y="57.4">1K</text>
<text x="30.2" y="56">R1852</text>
<text x="76.9" y="54.6">NC/0R</text>
<text x="198.9" y="54.6">2.2uF</text>
<text x="212.6" y="58.7">R1847</text>
<text x="42.6" y="62.8">SGM3718 Switch</text>
<text x="165.5" y="64.2">R1849</text>
<text x="165.5" y="65.9">3k</text>
<text x="211.3" y="62.8">0R</text>
<text x="212.6" y="65.6">R1846</text>
<text x="230.5" y="62.8">C75</text>
<text x="234.4" y="64.6" transform="rotate(-90 234.4 64.6)">100P</text>
<text x="255.4" y="60.5">LS1</text>
<text x="155.8" y="68.3">R1848</text>
<text x="155.8" y="70">10k</text>
<text x="163.3" y="71.1">C78</text>
<text x="177" y="69.7">AW8736</text>
<text x="211.3" y="69.7">0R</text>
<text x="255.4" y="68.6">SPEAKER</text>
<text x="163.3" y="73.8">0.15uF</text>
<text x="188" y="75.2">C72</text>
<text x="188" y="77.9">4.7uF</text>
<text x="217.9" y="73.5" transform="rotate(-90 217.9 73.5)">1nF</text>
<text x="219.5" y="72.5">C73</text>
<text x="223.6" y="72.5">C74</text>
<text x="227.5" y="73.5" transform="rotate(-90 227.5 73.5)">1nF</text>
<text x="240.1" y="77.5">TP37</text>
<text x="240.1" y="79.2">SBK-</text>
<text x="194.8" y="100.7">TP14</text>
<text x="203" y="100.7">TP15</text>
<text x="189.3" y="102.6">CDC_HS_DET#</text>
<text x="203" y="102.3">CN_CDC_HPH_L#</text>
<text x="41.2" y="111.5">L1706</text>
<text x="115.2" y="108.1">20K</text>
<text x="119.4" y="108.1">R1859</text>
<text x="141.3" y="110.8">BLM15BD182SN1D</text>
<text x="145.4" y="113.6">BLM15BD182SN1D</text>
<text x="153.7" y="110.8">L1702</text>
<text x="157.8" y="113.6">L1703</text>
<text x="34.5" y="117.7">C2227</text>
<text x="39.8" y="115">BLM15AG601SN1D</text>
<text x="52.3" y="119.1">C2226</text>
<text x="70.9" y="117.2">D7</text>
<text x="134.5" y="116.3">BLM15BD182SN1D</text>
<text x="148.2" y="116.3">L1704</text>
<text x="34.3" y="120.5">470pF</text>
<text x="39.8" y="123.2">0R</text>
<text x="42.6" y="123.2">R1860</text>
<text x="52.2" y="121.8">1000P</text>
<text x="62.6" y="120.5">L1707</text>
<text x="78" y="125.5" transform="rotate(-90 78 125.5)">RSBC6.8CST2RA</text>
<text x="194.8" y="125.5">TP16</text>
<text x="203" y="125.5">TP17</text>
<text x="61.5" y="130.5" transform="rotate(-90 61.5 130.5)">BLM18PG121SN1D</text>
<text x="129" y="131.4">33P</text>
<text x="129.1" y="128.7">C2224</text>
<text x="134.5" y="131.4">33P</text>
<text x="134.6" y="128.7">C2223</text>
<text x="190.7" y="127.3">CN_CDC_HPH_R#</text>
<text x="203" y="127.2">MIC_IN2_P#</text>
<text x="37.1" y="135.6">NC/C</text>
<text x="37.2" y="132.8">C2225</text>
<text x="52.2" y="132.8">L1705</text>
<text x="52.2" y="134.2">NC/L</text>
<text x="171.3" y="137.3" transform="rotate(-90 171.3 137.3)">SFI0402-120E100NP-LF</text>
<text x="172.6" y="137.6" transform="rotate(-90 172.6 137.6)">RV22</text>
<text x="176.8" y="137.3" transform="rotate(-90 176.8 137.3)">SFI0402-120E100NP-LF</text>
<text x="178.1" y="137.6" transform="rotate(-90 178.1 137.6)">RV23</text>
<text x="182.2" y="137.3" transform="rotate(-90 182.2 137.3)">SFI0402-120E100NP-LF</text>
<text x="183.6" y="137.6" transform="rotate(-90 183.6 137.6)">RV24</text>
<text x="124.3" y="149.3">R1864</text>
<text x="130.5" y="149.3">C2229</text>
<text x="108.4" y="154.7">R1861</text>
<text x="118.8" y="150.6">R1863</text>
<text x="118.8" y="152.3">NC</text>
<text x="124.3" y="150.9">2.2K</text>
<text x="130.3" y="152">0.1uF</text>
<text x="146.8" y="154.2">L1708</text>
<text x="107" y="158.9">0R</text>
<text x="122.1" y="161.6">100P</text>
<text x="122.3" y="158.9">C2228</text>
<text x="135.8" y="161.6">133P</text>
<text x="136" y="158.9">C2230</text>
<text x="142.7" y="157.5">BLM15BD182SN1D</text>
<text x="165.9" y="158.3">ESD1</text>
<text x="127.6" y="167.1">0R</text>
<text x="129" y="163">R1862</text>
<text x="174.2" y="167.1">ESD5451N-2/TR</text>
</g>
<g font-size="1.2" fill="#004080">
<text x="180.4" y="40.3">VDD_A3</text>
<text x="180.4" y="41.7">VDD_B3</text>
<text x="190.4" y="40.3">C1P</text>
<text x="47.3" y="43.1">v+</text>
<text x="47.3" y="45.8">COM1</text>
<text x="56.8" y="47.2">NO-1</text>
<text x="56.9" y="43.1">NC-1</text>
<text x="180.4" y="47.2">INP</text>
<text x="190.3" y="47.2">C1N</text>
<text x="47.3" y="52.7">COM2</text>
<text x="56.8" y="51.3">NO-2</text>
<text x="190.4" y="50">C2P</text>
<text x="47.3" y="58.2">IN1</text>
<text x="47.3" y="56.8">IN2</text>
<text x="52.7" y="58.3" transform="rotate(-90 52.7 58.3)">GND</text>
<text x="56.9" y="55.4">NC-2</text>
<text x="180.4" y="56.8">INN</text>
<text x="188.1" y="55.4">C2N_B1</text>
<text x="188.8" y="56.8">C2NB2</text>
<text x="180.4" y="60.9">SHDN</text>
<text x="190.2" y="60.9">VOP</text>
<text x="183" y="67.9" transform="rotate(-90 183 67.9)">GND_C2</text>
<text x="184.4" y="67.9" transform="rotate(-90 184.4 67.9)">GND_C3</text>
<text x="185.8" y="67.9" transform="rotate(-90 185.8 67.9)">GND_C4</text>
<text x="188.5" y="67.9" transform="rotate(-90 188.5 67.9)">PVDD</text>
<text x="190.1" y="67.8">VON</text>
</g>
<g font-size="1.2" fill="#f00">
<text x="18.2" y="45">CN_CDC_HPH_R</text>
<text x="115.5" y="47.1">CDC_HPH_R</text>
<text x="124.9" y="46.9">1</text>
<text x="137.7" y="46.9">1,4</text>
<text x="144.6" y="47.1">CDC_HPH_L</text>
<text x="18.2" y="51.9">CN_CDC_HPH_L</text>
<text x="115.5" y="51.2">CDC_HPH_L 1,4</text>
<text x="4.2" y="57.9">1</text>
<text x="7.4" y="58">HEAD_SWITCH</text>
<text x="131.7" y="60.7">1</text>
<text x="135" y="60.8">AUDIO_PA_EN</text>
<text x="182.7" y="106.7">FM_ANT#</text>
<text x="222.5" y="107.4">FM_ANT#</text>
<text x="233.2" y="107.3">5</text>
<text x="75.8" y="113.6">FM_ANT#</text>
<text x="86.5" y="110">1</text>
<text x="91" y="110.3">CDC_HS_DET</text>
<text x="103.2" y="112.2">CN_CDC_HPH_L</text>
<text x="222.2" y="112.8">CN_CDC_HPH_L# 5</text>
<text x="222.5" y="110.2">CDC_HS_DET#</text>
<text x="233.2" y="110">5</text>
<text x="4.2" y="114.2">1</text>
<text x="8.7" y="114.4">CDC_HPH_REF</text>
<text x="103.2" y="114.9">CN_CDC_HPH_R</text>
<text x="222.2" y="115.5">CN_CDC_HPH_R# 5</text>
<text x="222.5" y="118.4">MIC_IN2_P#</text>
<text x="233.2" y="118.3">5</text>
<text x="4.2" y="125.1">1</text>
<text x="8.7" y="125.4">FM_HEADSET</text>
<text x="87.8" y="156.7">1</text>
<text x="91" y="156.9">MIC_IN2_P</text>
<text x="86.2" y="164.9">1,3,5</text>
<text x="95.1" y="165.2">MIC_N</text>
</g>
<g font-size="1">
<text x="28.8" y="1">5</text>
<text x="83.7" y="1">4</text>
<text x="138.6" y="1">3</text>
<text x="193.4" y="1">2</text>
<text x="248.3" y="1">1</text>
<text x=".4" y="28">D</text>
<text x="276.1" y="28">D</text>
<text x=".4" y="79.4">C</text>
<text x="276.1" y="79.4">C</text>
<text x=".4" y="130.9">B</text>
<text x="276.1" y="130.9">B</text>
<text x=".4" y="182.3">A</text>
<text x="276.1" y="182.3">A</text>
<text x="28.8" y="208.2">5</text>
<text x="83.7" y="208.2">4</text>
<text x="138.6" y="208.2">3</text>
<text x="193.4" y="208.2">2</text>
<text x="248.3" y="208.2">1</text>
</g>
</svg>
